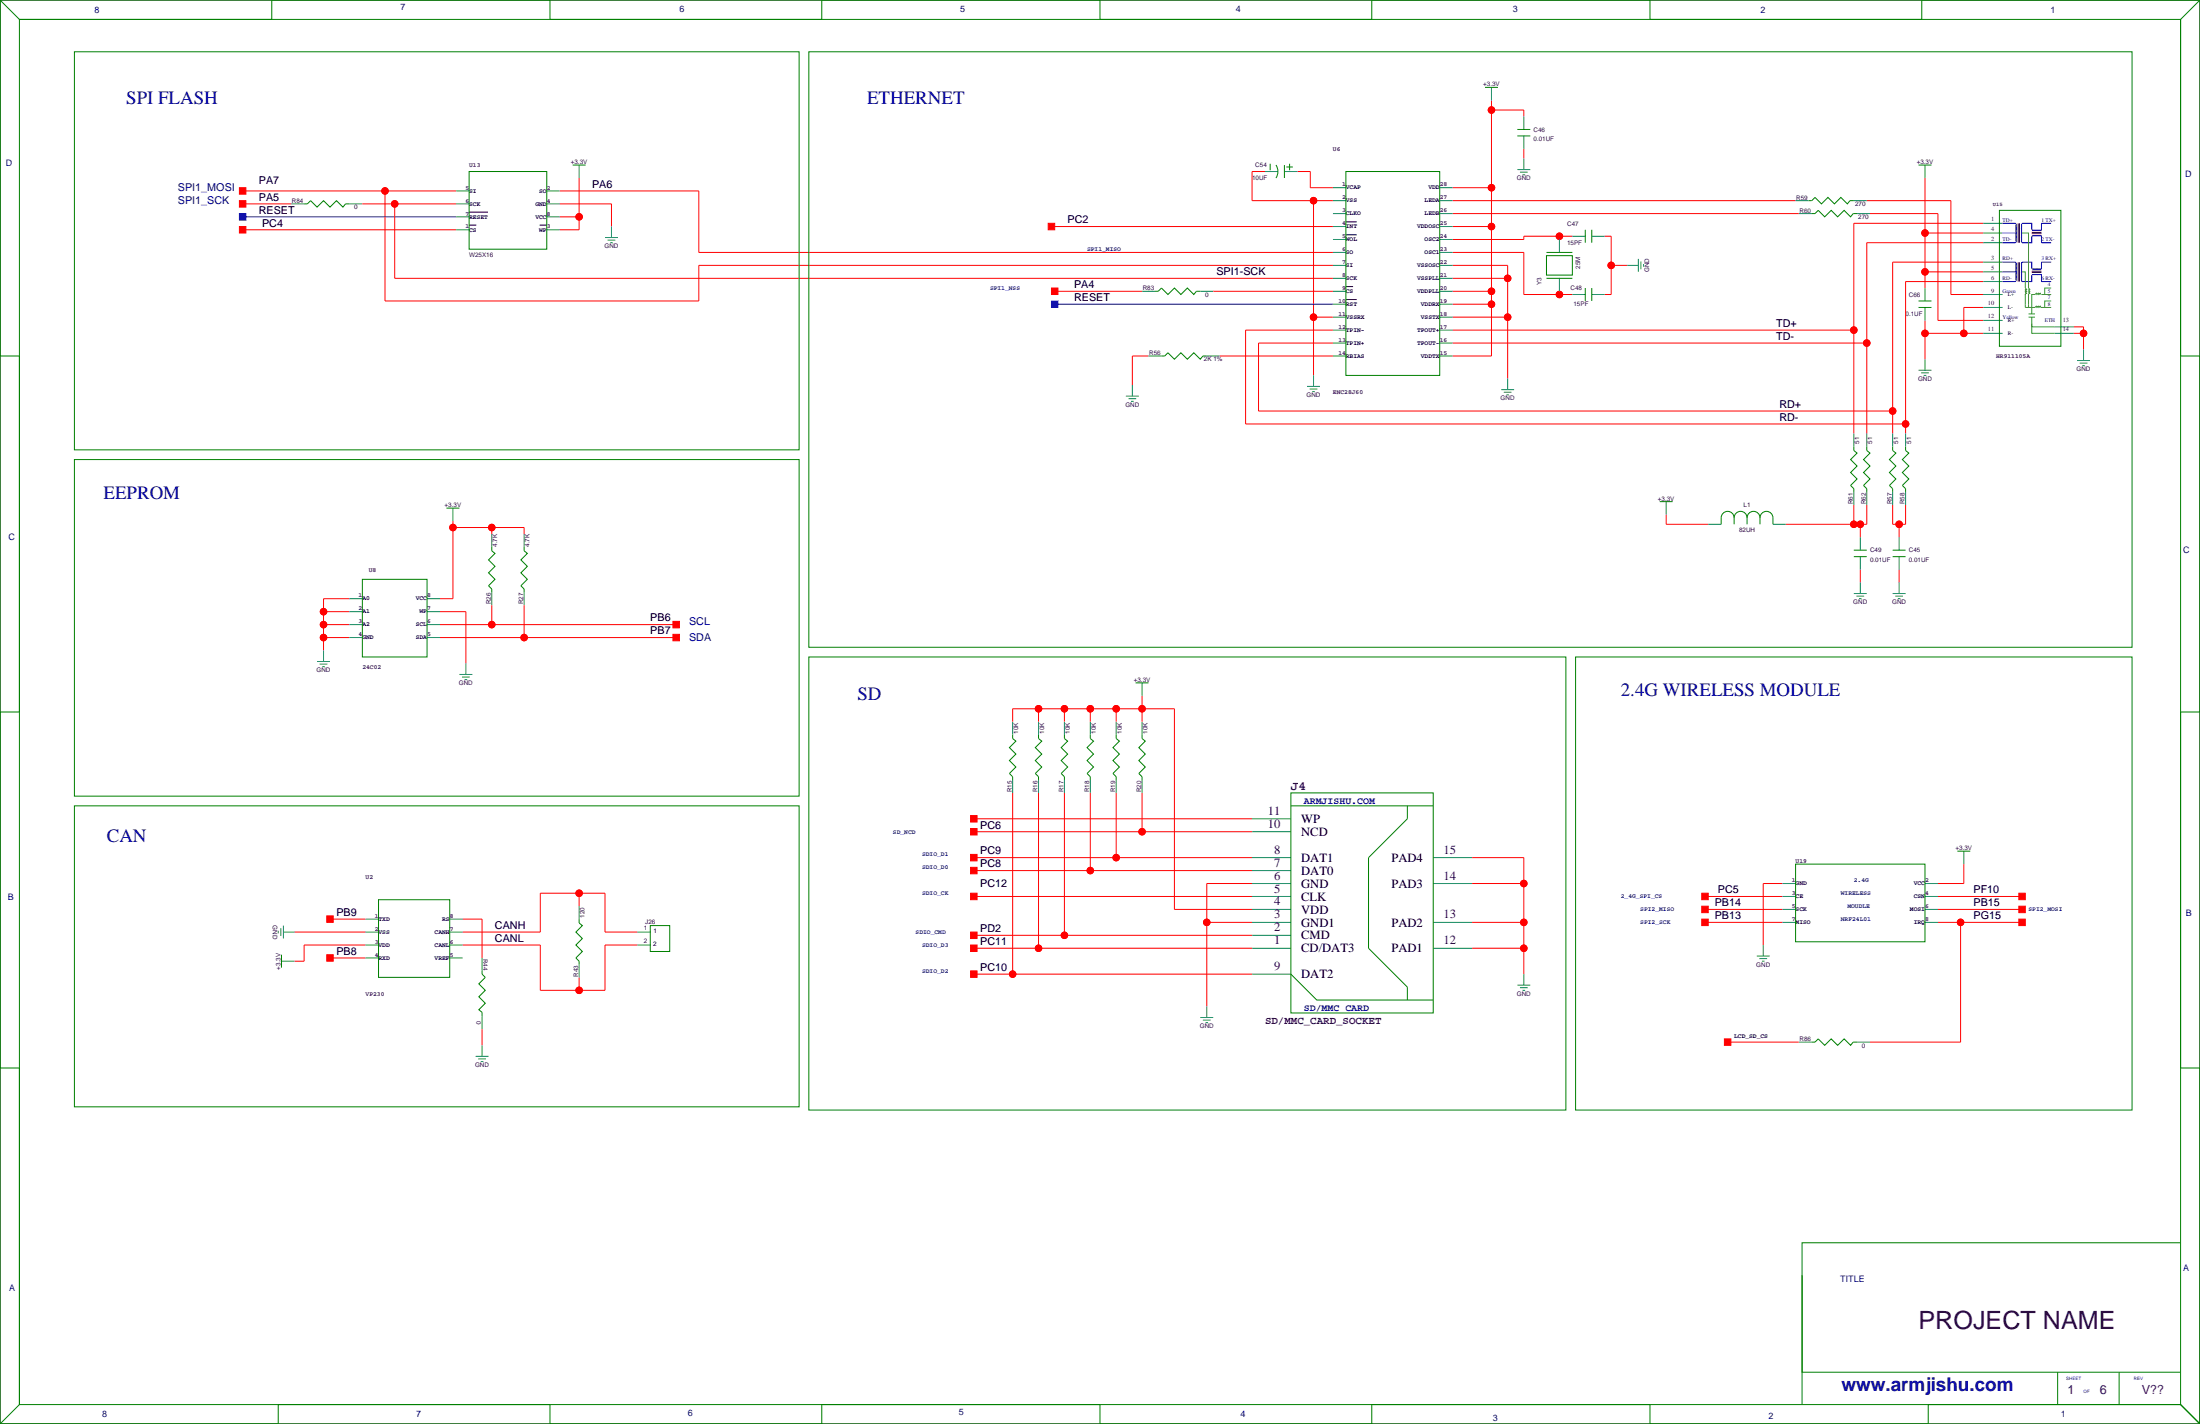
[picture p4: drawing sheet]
<svg xmlns="http://www.w3.org/2000/svg" width="864mm" height="559mm" viewBox="0 0 864 559" stroke-linecap="round" stroke-linejoin="round" font-family="sans-serif">
<path d="M0 0h863.6v558.8h-863.6zM184.1 83.3h7.5M184.1 88.3h2.9M211.8 88.3h2.9M528.3 92.1h4.3M528.3 87.1h4.3M528.3 117.5h4.3M528.3 112.5h2.8" fill="none" stroke="#000" stroke-width=".39"/>
<g fill="none" stroke="#008080" stroke-width=".39">
<path d="M585.5 34.3v5.1M598.2 45.7v5.1M598.2 53.3v5.1M179.1 74.9h5M214.6 74.9h5.1M227.3 64.8v5.1M496.6 67.3h5M504.2 67.3h5.1M523.2 78.7h5.1M523.2 73.7h5.1M565.1 78.7h5.1M565.1 73.7h5.1"/>
<path d="M595.6 66.5h5.1M596.6 67.6h3.1M597.7 68.6h1M598.2 62.2v4.3M704.8 78.7h5.1M727.7 78.7h5.1M755.6 64.8v5.1M114.3 80h5.1M137.2 80h5M179.1 80h5M179.1 85.1h5M179.1 90.2h5"/>
<path d="M214.6 80h5.1M214.6 85.1h5.1M214.6 90.2h5.1M237.5 93.2h5.1M238.5 94.2h3.1M239.5 95.2h1M240 88.9v4.3M523.2 99.1h5.1M523.2 94h5.1M523.2 88.9h5.1M523.2 83.8h5.1M565.1 99.1h5.1"/>
<path d="M565.1 94h5.1M565.1 88.9h5.1M565.1 83.8h5.1M612.1 94v5.1M617.2 92.7h5.1M624.8 92.7h5.1M706.1 83.8h5.1M729 83.8h5.1M778.5 95.2h7.6M778.5 87.6h7.6M778.5 91.4h7.6M448.3 114.3h5.1"/>
<path d="M471.2 114.3h5M523.2 104.1h5.1M523.2 114.3h5.1M523.2 119.4h5.1M523.2 109.2h5.1M565.1 104.1h5.1M565.1 114.3h5.1M565.1 119.4h5.1M565.1 109.2h5.1M612.1 109.2v5.1M617.2 115.6h5.1M624.8 115.6h5.1"/>
<path d="M638.8 104.1h4.3M643.1 101.6v5.1M644.1 102.6v3.1M645.2 103.6v1M755.6 113v5.1M778.5 115.6h7.6M778.5 102.9h7.6M778.5 106.7h7.6M778.5 110.5h7.6M450.8 139.7h5.1M473.7 139.7h5.1M523.2 139.7h5.1"/>
<path d="M523.2 134.6h5.1M523.2 129.5h5.1M523.2 124.5h5.1M565.1 139.7h5.1M565.1 134.6h5.1M565.1 129.5h5.1M565.1 124.5h5.1M755.6 120.6v5.1M778.5 120.6h7.6M778.5 130.8h7.6M778.5 125.7h7.6M806.4 130.8h7.7"/>
<path d="M806.4 128.3h7.7M817.9 137.2v4.3M442 155.4h5M443 156.5h3M444 157.5h1M444.5 151.1v4.3M513.1 151.6h5.1M514.1 152.7h3M515.1 153.7h1M515.6 147.3v4.3M589.3 152.9h5.1M590.3 153.9h3"/>
<path d="M591.3 154.9h1M591.8 148.6v4.3M753.1 145.3h5.1M754.1 146.3h3.1M755.1 147.3h1.1M755.6 141v4.3M815.3 141.5h5.1M816.4 142.5h3M817.4 143.5h1M727.7 170.2v5.1M732.8 170.2v5.1M742.9 170.2v5.1"/>
<path d="M748 170.2v5.1M177.8 199.4v5.1M654 196.8v5.1M727.7 193v5.1M732.8 193v5.1M742.9 193v5.1M748 193v5.1M193 209.6v5M205.7 209.6v5M670.6 205.7h5M696 205.7h5M730.2 210.8v5.1"/>
<path d="M730.2 218.4v5.1M745.5 210.8v5.1M745.5 218.4v5.1M137.2 234.9h5M167.6 234.9h5.1M193 232.4v5.1M205.7 232.4v5.1M727.7 232.9h5.1M728.7 233.9h3.1M729.7 234.9h1.1M730.2 228.6v4.3M742.9 232.9h5.1"/>
<path d="M744 233.9h3M745 234.9h1M745.5 228.6v4.3M124.5 259.6h5M127 255.3v4.3M137.2 240h5M137.2 245.1h5M137.2 250.2h5M167.6 240h5.1M167.6 245.1h5.1M167.6 250.2h5.1M125.5 260.6h3"/>
<path d="M126.5 261.6h1M180.3 264.7h5.1M181.4 265.7h3M182.4 266.7h1M182.9 260.3v4.4M448.3 268v5M397.5 283.2v5.1M407.7 283.2v5.1M417.8 283.2v5.1M428 283.2v5.1M438.1 283.2v5.1M448.3 283.2v5.1"/>
<path d="M397.5 306.1v5M407.7 306.1v5M417.8 306.1v5M428 306.1v5M438.1 306.1v5M448.3 306.1v5M491.5 321.3h15.2M491.5 326.4h15.2M491.5 336.5h15.2M562.6 336.5h15.2M770.9 334v5.1M227.3 355.6v5.1"/>
<path d="M491.5 341.6h15.2M491.5 346.7h15.2M491.5 351.8h15.2M491.5 356.9h15.2M562.6 346.7h15.2M699.8 346.7h5M699.8 351.8h5M699.8 356.9h5M755.6 346.7h5.1M755.6 351.8h5.1M755.6 356.9h5.1M109.2 365.3v1"/>
<path d="M110.2 364.2v3.1M110.5 377.2h5.1M111.3 365.8h4.3M111.3 363.2v5.1M143.5 365.8h5.1M143.5 375.9h5.1M143.5 370.8h5.1M143.5 360.7h5.1M176.5 365.8h5.1M176.5 375.9h5.1M176.5 370.8h5.1M176.5 360.7h5.1"/>
<path d="M189.2 375.9v5.1M227.3 378.5v5M250.2 365.8h5.1M250.2 370.8h5.1M491.5 361.9h15.2M491.5 367h15.2M491.5 372.1h15.2M562.6 361.9h15.2M562.6 372.1h15.2M689.6 375.2h5.1M690.6 376.2h3.1M691.6 377.2h1.1"/>
<path d="M692.1 370.8v4.4M699.8 361.9h5M755.6 361.9h5.1M189.2 398.8v5.1M471.2 399.3h5M473.7 395v4.3M491.5 382.3h15.2M595.6 386.6h5.1M596.6 387.6h3.1M597.7 388.6h1M598.2 382.3v4.3M186.7 414.5h5.1"/>
<path d="M187.7 415.5h3.1M188.7 416.6h1M189.2 410.2v4.3M472.2 400.3h3M473.2 401.3h1M706.1 408.9h5.1M729 408.9h5.1"/>
</g>
<g fill="none" stroke="#008000" stroke-width=".39">
<path d="M0 0h863.6v558.8h-863.6zM7.6 7.6h848.4v543.6h-848.4zM29.2 20.3h284.5v156.2h-284.5zM317.5 20.3h519.4v233.7h-519.4zM582.9 34.3h5.1M595.6 50.8h5.1M595.6 53.3h5.1M184.1 67.3h30.5v30.5h-30.5zM224.8 64.8h5.1M498.6 64.3v2.5M500.9 64.8a4.6 4.6 0 0 1 0 5.1M504.2 64.8v5.1"/>
<path d="M505 65.5h2.5M506.2 64.3v2.5M528.3 67.3h36.8v80h-36.8zM709.9 78.7h1.3l1.3-1.2 2.5 2.5 2.5-2.5 2.6 2.5 2.5-2.5 2.6 2.5 1-1.3h1.5M753.1 64.8h5.1M119.4 80h1.2l1.3-1.3 2.6 2.6 2.5-2.6 2.5 2.6 2.6-2.6 2.5 2.6 1-1.3h1.6M607.1 99.1h10.1M622.3 90.2v5M624.8 90.2v5M711.2 83.8h1.3l1.2-1.2 2.6 2.5 2.5-2.5 2.6 2.5 2.5-2.5 2.5 2.5 1.1-1.3h1.5M784.9 82.6h24.1v53.3h-24.1zM453.4 114.3h1.3l1.2-1.3 2.6 2.6 2.5-2.6 2.5 2.6 2.6-2.6 2.5 2.6 1-1.3h1.6"/>
<path d="M607.1 100.3h10.1v7.6h-10.1zM607.1 109.2h10.1M622.3 113v5.1M624.8 113v5.1M753.1 118.1h5.1M455.9 139.7h1.3l1.3-1.3 2.5 2.6 2.5-2.6 2.6 2.6 2.5-2.6 2.6 2.6 1-1.3h1.5M753.1 120.6h5.1M727.7 175.3v1.5l1.3 1-2.6 2.5 2.6 2.6-2.6 2.5 2.6 2.6-2.6 2.5 1.3 1.3v1.2M732.8 175.3v1.5l1.3 1-2.6 2.5 2.6 2.6-2.6 2.5 2.6 2.6-2.6 2.5 1.3 1.3v1.2M742.9 175.3v1.5l1.3 1-2.5 2.5 2.5 2.6-2.5 2.5 2.5 2.6-2.5 2.5 1.2 1.3v1.2M748 175.3v1.5l1.3 1-2.5 2.5 2.5 2.6-2.5 2.5 2.5 2.6-2.5 2.5 1.2 1.3v1.2M29.2 180.3h284.5v132.1h-284.5z"/>
<path d="M175.3 199.4h5M651.5 196.8h5.1M193 214.6v1.6l1.3 1-2.5 2.5 2.5 2.5-2.5 2.6 2.5 2.5-2.5 2.6 1.2 1.2v1.3M205.7 214.6v1.6l1.3 1-2.5 2.5 2.5 2.5-2.5 2.6 2.5 2.5-2.5 2.6 1.2 1.2v1.3M680.7 203.2a2.54 2.54 0 0 1 2.6-2.5 2.54 2.54 0 0 1 2.5 2.5M680.7 203.2a2.54 2.54 0 0 0-2.5-2.5 2.54 2.54 0 0 0-2.6 2.5v2.5M680.7 203.2v2.5M685.8 203.2a2.54 2.54 0 0 1 2.5-2.5 2.54 2.54 0 0 1 2.6 2.5M685.8 203.2v2.5M690.9 203.2a2.54 2.54 0 0 1 2.5-2.5 2.54 2.54 0 0 1 2.6 2.5v2.5M690.9 203.2v2.5M727.7 215.9h5.1"/>
<path d="M727.7 218.4h5.1M742.9 215.9h5.1M742.9 218.4h5.1M142.2 227.3h25.4v30.5h-25.4zM317.5 257.8h297.2v177.8h-297.2zM618.5 257.8h218.4v177.8h-218.4zM445.8 268h5M397.5 288.3v1.5l1.3 1-2.6 2.6 2.6 2.5-2.6 2.5 2.6 2.6-2.6 2.5 1.3 1.3v1.3M407.7 288.3v1.5l1.2 1-2.5 2.6 2.5 2.5-2.5 2.5 2.5 2.6-2.5 2.5 1.3 1.3v1.3M417.8 288.3v1.5l1.3 1-2.5 2.6 2.5 2.5-2.5 2.5 2.5 2.6-2.5 2.5 1.2 1.3v1.3M428 288.3v1.5l1.3 1-2.6 2.6 2.6 2.5-2.6 2.5 2.6 2.6-2.6 2.5 1.3 1.3v1.3M438.1 288.3v1.5l1.3 1-2.5 2.6 2.5 2.5-2.5 2.5 2.5 2.6-2.5 2.5 1.2 1.3v1.3"/>
<path d="M448.3 288.3v1.5l1.3 1-2.6 2.6 2.6 2.5-2.6 2.5 2.6 2.6-2.6 2.5 1.3 1.3v1.3M29.2 316.2h284.5v118.1h-284.5zM506.7 311.1h55.9v86.4h-55.9zM506.7 316.2h55.9M552.4 316.2v5.1l-15.2 15.2v35.6l15.2 15.2v5.1M704.8 339.1h50.8v30.5h-50.8zM768.3 334h5.1M148.6 353.1h27.9v30.4h-27.9zM110.5 374.6v5.1M227.3 360.7v1.5l1.3 1-2.5 2.6 2.5 2.5-2.5 2.5 2.5 2.6-2.5 2.5 1.2 1.3v1.3M255.3 363.2h7.6v10.2h-7.6zM189.2 381v1.3l1.3 1.2-2.5 2.6 2.5 2.5-2.5 2.6 2.5 2.5-2.5 2.5 1.2 1.1v1.5"/>
<path d="M506.7 382.3l10.2 10.1h45.7M711.2 408.9h1.3l1.2-1.2 2.6 2.5 2.5-2.5 2.6 2.5 2.5-2.5 2.5 2.5 1.1-1.3h1.5M856 487.7h-148.6v50.8h148.6M707.4 500.4v50.8M807.7 538.5v12.7M831.8 538.5v12.7M856 551.2l7.6 7.6v-139.7h-7.6v-139.7h7.6v-139.7h-7.6v-132.1l7.6-7.6h-109.2v7.6h-106.7v-7.6h-109.2v7.6h-106.7v-7.6h-109.2v7.6h-106.7v-7.6h-109.2v7.6h-99.1l-7.6-7.6v139.7h7.6v139.7h-7.6v139.7h7.6v132.1l-7.6 7.6h109.2v-7.6h106.7v7.6h106.7v-7.6h109.2v7.6h106.7v-7.6h109.2v7.6h109.2v-7.6h99.1l7.6 7.6"/>
</g>
<g fill="none" stroke="#f00" stroke-width=".39">
<path d="M585.5 39.4v100.3h-15.3M585.5 43.2h12.7v2.5M598.2 58.4v3.8M95.2 74.9h83.9M151.1 74.9v43.2h123.2v-14h248.9M219.7 74.9h54.6v24.2h248.9M227.3 69.9v20.3h-7.6M496.6 67.3h-5.1v11.4h31.7M509.3 67.3h5v6.4h8.9M515.6 78.7v68.6M570.2 78.7h134.6M570.2 73.7h15.3"/>
<path d="M732.8 78.7h33v36.9h12.7M755.6 69.9v43.1M95.2 90.2h83.9M95.2 80h19.1M142.2 80h36.9M154.9 80v29.2h368.3M219.7 85.1h7.6M219.7 80h20.3v8.9M412.7 88.9h110.5M570.2 99.1h28v16.5h19M570.2 88.9h15.3M570.2 83.8h135.9"/>
<path d="M612.1 92.7v1.3M617.2 92.7h-19v1.3h-28M629.9 92.7h2.6v22.9h-2.6M734.1 83.8h26.6v41.9h17.8M755.6 91.4h22.9M778.5 87.6h-50.8v82.6M778.5 95.2h-45.7v75M414 114.3h34.3M476.2 114.3h47M570.2 114.3h15.3M570.2 109.2h21.6M570.2 104.1h21.6v44.5"/>
<path d="M570.2 119.4h15.3M612.1 114.3v1.3M632.5 104.1h6.3M755.6 106.7h22.9M778.5 110.5h-30.5v59.7M778.5 102.9h-35.6v67.3M450.8 139.7h-6.3v11.4M478.8 139.7h44.4M515.6 124.5h7.6M523.2 129.5h-34.3v36.9h259.1M523.2 134.6h-29.2v26.7h248.9M570.2 124.5h21.6"/>
<path d="M570.2 129.5h157.5M570.2 134.6h162.6M755.6 130.8h22.9M755.6 125.7v15.3M778.5 120.6h-7.6v10.2M814.1 130.8h3.8M814.1 128.3h3.8v8.9M727.7 198.1v7.6M732.8 198.1v7.6h-31.8M742.9 198.1v7.6h5.1v-7.6M177.8 204.5v30.4h-5.1M177.8 207h27.9v2.6"/>
<path d="M193 207v2.6M654 201.9v3.8h16.6M730.2 205.7v5.1M745.5 205.7v5.1M137.2 234.9h-10.2v20.4M193 237.5v7.6M205.7 237.5v12.7M730.2 223.5v5.1M745.5 223.5v5.1M127 245.1h10.2M127 240h10.2M127 250.2h10.2"/>
<path d="M172.7 245.1h92.7M172.7 240h10.2v20.3M172.7 250.2h92.7M407.7 278.1v5.1M417.8 278.1v5.1M428 278.1v5.1M438.1 278.1v5.1M448.3 273v10.2M397.5 283.2v-5.1h63.5v78.8h30.5M397.5 311.1v71.2M407.7 311.1v61M417.8 311.1v55.9"/>
<path d="M428 311.1v30.5M438.1 311.1v25.4M448.3 311.1v15.3M382.3 336.5h109.2M382.3 326.4h109.2M382.3 321.3h109.2M577.8 336.5h20.4v45.8M770.9 339.1v7.6h-10.2M227.3 350.5v5.1M382.3 351.8h109.2M382.3 341.6h109.2M491.5 346.7h-17.8v48.3"/>
<path d="M577.8 346.7h20.4M669.3 356.9h30.5M669.3 351.8h30.5M699.8 346.7h-7.7v24.1M760.7 356.9h33M760.7 351.8h33M115.6 365.8h27.9M129.5 360.7h14M129.5 375.9h14M143.5 370.8h-24.1v6.4h-3.8M181.6 365.8h30.5v-15.3h25.4v15.3h12.7M181.6 370.8h30.5v17.8h25.4v-17.8h12.7"/>
<path d="M181.6 360.7h7.6v15.2M382.3 372.1h109.2M382.3 367h109.2M473.7 361.9h17.8M577.8 361.9h20.4M577.8 372.1h20.4M669.3 361.9h30.5M760.7 361.9h33M769.6 361.9v47h-35.5M227.3 383.5v5.1M382.3 382.3h109.2M189.2 403.9v6.3"/>
<path d="M678.2 408.9h27.9"/>
<circle cx="585.5" cy="43.2" r="1.27"/>
<circle cx="151.1" cy="74.9" r="1.27"/>
<circle cx="515.6" cy="78.7" r="1.27"/>
<circle cx="585.5" cy="73.7" r="1.27"/>
<circle cx="154.9" cy="80" r="1.27"/>
<circle cx="227.3" cy="85.1" r="1.27"/>
<circle cx="585.5" cy="88.9" r="1.27"/>
<circle cx="612.1" cy="92.7" r="1.27"/>
<circle cx="755.6" cy="91.4" r="1.27"/>
<circle cx="585.5" cy="114.3" r="1.27"/>
<circle cx="585.5" cy="119.4" r="1.27"/>
<circle cx="591.8" cy="109.2" r="1.27"/>
<circle cx="612.1" cy="115.6" r="1.27"/>
<circle cx="632.5" cy="104.1" r="1.27"/>
<circle cx="755.6" cy="106.7" r="1.27"/>
<circle cx="515.6" cy="124.5" r="1.27"/>
<circle cx="591.8" cy="124.5" r="1.27"/>
<circle cx="727.7" cy="129.5" r="1.27"/>
<circle cx="732.8" cy="134.6" r="1.27"/>
<circle cx="755.6" cy="130.8" r="1.27"/>
<circle cx="770.9" cy="130.8" r="1.27"/>
<circle cx="817.9" cy="130.8" r="1.27"/>
<circle cx="742.9" cy="161.3" r="1.27"/>
<circle cx="748" cy="166.4" r="1.27"/>
<circle cx="177.8" cy="207" r="1.27"/>
<circle cx="193" cy="207" r="1.27"/>
<circle cx="727.7" cy="205.7" r="1.27"/>
<circle cx="730.2" cy="205.7" r="1.27"/>
<circle cx="745.5" cy="205.7" r="1.27"/>
<circle cx="127" cy="240" r="1.27"/>
<circle cx="127" cy="250.2" r="1.27"/>
<circle cx="127" cy="245.1" r="1.27"/>
<circle cx="193" cy="245.1" r="1.27"/>
<circle cx="205.7" cy="250.2" r="1.27"/>
<circle cx="407.7" cy="278.1" r="1.27"/>
<circle cx="417.8" cy="278.1" r="1.27"/>
<circle cx="428" cy="278.1" r="1.27"/>
<circle cx="438.1" cy="278.1" r="1.27"/>
<circle cx="448.3" cy="278.1" r="1.27"/>
<circle cx="438.1" cy="336.5" r="1.27"/>
<circle cx="448.3" cy="326.4" r="1.27"/>
<circle cx="227.3" cy="350.5" r="1.27"/>
<circle cx="428" cy="341.6" r="1.27"/>
<circle cx="598.2" cy="346.7" r="1.27"/>
<circle cx="407.7" cy="372.1" r="1.27"/>
<circle cx="417.8" cy="367" r="1.27"/>
<circle cx="473.7" cy="361.9" r="1.27"/>
<circle cx="598.2" cy="372.1" r="1.27"/>
<circle cx="598.2" cy="361.9" r="1.27"/>
<circle cx="769.6" cy="361.9" r="1.27"/>
<circle cx="227.3" cy="388.6" r="1.27"/>
<circle cx="397.5" cy="382.3" r="1.27"/>
</g>
<g fill="#f00" stroke="#f00" stroke-width=".39">
<path d="M412.7 113h2.6v2.6h-2.6z" fill-rule="evenodd"/>
<path d="M381 381h2.5v2.5h-2.5z" fill-rule="evenodd"/>
<path d="M381 335.3h2.5v2.5h-2.5z" fill-rule="evenodd"/>
<path d="M381 350.5h2.5v2.6h-2.5z" fill-rule="evenodd"/>
<path d="M381 370.8h2.5v2.6h-2.5z" fill-rule="evenodd"/>
<path d="M381 340.4h2.5v2.5h-2.5z" fill-rule="evenodd"/>
<path d="M668 360.7h2.6v2.5h-2.6z" fill-rule="evenodd"/>
<path d="M668 355.6h2.6v2.5h-2.6z" fill-rule="evenodd"/>
<path d="M128.3 359.4h2.5v2.5h-2.5z" fill-rule="evenodd"/>
<path d="M128.3 374.6h2.5v2.6h-2.5z" fill-rule="evenodd"/>
<path d="M264.2 248.9h2.5v2.6h-2.5z" fill-rule="evenodd"/>
<path d="M264.2 243.8h2.5v2.6h-2.5z" fill-rule="evenodd"/>
<path d="M668 350.5h2.6v2.6h-2.6z" fill-rule="evenodd"/>
<path d="M381 365.8h2.5v2.5h-2.5z" fill-rule="evenodd"/>
<path d="M94 78.7h2.5v2.6h-2.5z" fill-rule="evenodd"/>
<path d="M94 88.9h2.5v2.5h-2.5z" fill-rule="evenodd"/>
<path d="M676.9 407.7h2.5v2.5h-2.5z" fill-rule="evenodd"/>
<path d="M381 325.1h2.5v2.6h-2.5z" fill-rule="evenodd"/>
<path d="M381 320h2.5v2.6h-2.5z" fill-rule="evenodd"/>
<path d="M792.5 360.7h2.5v2.5h-2.5z" fill-rule="evenodd"/>
<path d="M792.5 355.6h2.5v2.5h-2.5z" fill-rule="evenodd"/>
<path d="M792.5 350.5h2.5v2.6h-2.5z" fill-rule="evenodd"/>
<path d="M94 73.7h2.5v2.5h-2.5z" fill-rule="evenodd"/>
<path d="M411.5 87.6h2.5v2.6h-2.5z" fill-rule="evenodd"/>
<circle cx="817.9" cy="130.8" r="1.27"/>
<circle cx="755.6" cy="91.4" r="1.27"/>
<circle cx="755.6" cy="106.7" r="1.27"/>
<circle cx="473.7" cy="361.9" r="1.27"/>
<circle cx="448.3" cy="278.1" r="1.27"/>
<circle cx="438.1" cy="278.1" r="1.27"/>
<circle cx="428" cy="278.1" r="1.27"/>
<circle cx="407.7" cy="278.1" r="1.27"/>
<circle cx="417.8" cy="278.1" r="1.27"/>
<circle cx="397.5" cy="382.3" r="1.27"/>
<circle cx="438.1" cy="336.5" r="1.27"/>
<circle cx="407.7" cy="372.1" r="1.27"/>
<circle cx="428" cy="341.6" r="1.27"/>
<circle cx="598.2" cy="372.1" r="1.27"/>
<circle cx="598.2" cy="346.7" r="1.27"/>
<circle cx="598.2" cy="361.9" r="1.27"/>
<circle cx="727.7" cy="205.7" r="1.27"/>
<circle cx="730.2" cy="205.7" r="1.27"/>
<circle cx="591.8" cy="109.2" r="1.27"/>
<circle cx="591.8" cy="124.5" r="1.27"/>
<circle cx="632.5" cy="104.1" r="1.27"/>
<circle cx="745.5" cy="205.7" r="1.27"/>
<circle cx="515.6" cy="124.5" r="1.27"/>
<circle cx="515.6" cy="78.7" r="1.27"/>
<circle cx="227.3" cy="350.5" r="1.27"/>
<circle cx="227.3" cy="388.6" r="1.27"/>
<circle cx="227.3" cy="85.1" r="1.27"/>
<circle cx="177.8" cy="207" r="1.27"/>
<circle cx="193" cy="207" r="1.27"/>
<circle cx="127" cy="240" r="1.27"/>
<circle cx="127" cy="245.1" r="1.27"/>
<circle cx="127" cy="250.2" r="1.27"/>
<circle cx="585.5" cy="114.3" r="1.27"/>
<circle cx="585.5" cy="119.4" r="1.27"/>
<circle cx="585.5" cy="88.9" r="1.27"/>
<circle cx="585.5" cy="43.2" r="1.27"/>
<circle cx="585.5" cy="73.7" r="1.27"/>
<circle cx="205.7" cy="250.2" r="1.27"/>
<circle cx="193" cy="245.1" r="1.27"/>
<circle cx="727.7" cy="129.5" r="1.27"/>
<circle cx="742.9" cy="161.3" r="1.27"/>
<circle cx="748" cy="166.4" r="1.27"/>
<circle cx="732.8" cy="134.6" r="1.27"/>
<circle cx="755.6" cy="130.8" r="1.27"/>
<circle cx="770.9" cy="130.8" r="1.27"/>
<circle cx="612.1" cy="92.7" r="1.27"/>
<circle cx="612.1" cy="115.6" r="1.27"/>
<circle cx="417.8" cy="367" r="1.27"/>
<circle cx="448.3" cy="326.4" r="1.27"/>
<circle cx="769.6" cy="361.9" r="1.27"/>
<circle cx="151.1" cy="74.9" r="1.27"/>
<circle cx="154.9" cy="80" r="1.27"/>
</g>
<path d="M95.2 85.1h83.9M786.1 87.6h5.1l.3 .5-.3 .3 .3 .2-.3 .3 .3 .3-.3 .2 .3 .3-.3 .7 .3 .3-.3 .2 .3 .3-.3 .2M786.1 91.4h5.1M791.2 91.4l.3 .3-.3 .2 .3 .3-.3 .3 .3 .2-.3 .3 .3 .2-.3 .3 .3 .2-.3 .3 .3 .2-.3 1h-5.1M805.2 87.6h-3.8v2.6l-.3 .2-.2-.2-.3 .2-.2-.2-.3 .2-.3-.2-.2 .2-.3-.2-.2 .2-.3-.2-.2 .2-1-.2v-2.6h-3.9l-.2 .5 .2 .3-.2 .2 .2 .3-.2 .3 .2 .2-.2 .3 .2 .2-.2 .3 .2 .2-.2 .3 .2 .2-.2 .3 .2 .2-.2 .3 .2 .2-.2 .3 .2 .3-.2 .2 .2 .3-.2 .2 .2 .3-.2 .2 .2 .3-.2 .2 .2 1h3.9v-2.5l.5-.2 .2 .2 .3-.2 .2 .2 .3-.2 .2 .2 .3-.2 .2 .2 .3-.2 .3 .2 .2-.2 .3 .2 .4-.2 .1 2.7h3.8M414 119.4h109.2M786.1 102.9h5.1l.3 .5-.3 .2 .3 .3-.3 .2 .3 .3-.3 .2 .3 .3-.3 .3 .3 .2-.3 .3 .3 .7-.3 .3M786.1 106.7h5.1M791.2 106.7l.3 .2-.3 .3 .3 .2-.3 .3 .3 .2-.3 .3 .3 .3-.3 .2 .3 .3-.3 .2 .3 .3-.3 1h-5.1M805.2 102.9h-3.8v2.5l-.3 .3-.2-.3-.3 .3-.2-.3-.3 .3-.3-.3-.2 .3-.3-.3-.2 .3-.3-.3-.2 .3-1-.3v-2.5h-3.9l-.2 .5 .2 .2-.2 .3 .2 .2-.2 .3 .2 .2-.2 .3 .2 .3-.2 .2 .2 .3-.2 .2 .2 .3-.2 .2 .2 .3-.2 .2 .2 .3-.2 .2 .2 .3-.2 .2 .2 .3-.2 .3 .2 .2-.2 .3 .2 .2-.2 .3 .2 1h3.9v-2.6l.5-.2 .2 .2 .3-.2 .2 .2 .3-.2 .2 .2 .3-.2 .2 .2 .3-.2 .3 .2 .2-.2 .3 .2 .4-.1 .1 2.7h3.8" fill="none" stroke="#00f" stroke-width=".39"/>
<g fill="#00f" stroke="#00f" stroke-width=".39">
<path d="M94 83.8h2.5v2.6h-2.5z" fill-rule="evenodd"/>
<path d="M412.7 118.1h2.6v2.5h-2.6z" fill-rule="evenodd"/>
</g>
<path d="M793.7 91.4h2.6v21.6l.5 .5-.5 .3 .5 .5-.5 .3 .5 .5-.5 .2v5.3M793.7 106.7h1.3v6.3l.5 .5-.5 .3 .5 .5-.5 .3 .5 .5-.5 .2v5.3h3.8l.5-.5 .3 .5 .5-.5 .3 .5 .5-.5 .2 .5h4.1M801.1 115.6l-.2-.5-.5 .5-.3-.5-.5 .5-.3-.5-.5 .5h-1.2v7.6M801.4 115.6h3.8M805.2 113h-2.6v2.6M805.2 118.1h-2.6v2.5M796.3 124.5h2.5M796.3 123.2h2.5M797.6 127v3.8h8.8M797.6 124.5v3.8h8.8" fill="none" stroke="#808000" stroke-width=".39"/>
<path d="M792.2 87.6v7.6M792.7 87.6v7.6M797.6 91.2h3.8M797.6 91.7h3.8M792.2 102.9v7.6M792.7 102.9v7.6M797.6 106.4h3.8M797.6 106.9h3.8" fill="none" stroke="#800000" stroke-width=".39"/>
<text font-size="9.9" fill="#400040" x="753.1" y="521.6">PROJECT NAME</text>
<g font-size="7.4" fill="#0000a0">
<text x="49.5" y="40.9">SPI FLASH</text>
<text x="340.4" y="40.9">ETHERNET</text>
<text x="40.6" y="195.8">EEPROM</text>
<text x="336.6" y="274.5">SD</text>
<text x="636.3" y="273.3">2.4G WIRELESS MODULE</text>
<text x="41.9" y="330.4">CAN</text>
</g>
<text font-size="7.4" fill="#000080" x="722.9" y="545.9">www.armjishu.com</text>
<g font-size="4.9" fill="#400040">
<text x="506.7" y="310.1">J4</text>
<text x="497.7" y="319.8">11</text>
<text x="497.7" y="324.8">10</text>
<text x="500.2" y="335">8</text>
<text x="566.7" y="335">15</text>
<text x="500.2" y="340.1">7</text>
<text x="500.2" y="345.2">6</text>
<text x="566.7" y="345.2">14</text>
<text x="500.2" y="350.2">5</text>
<text x="500.2" y="355.3">4</text>
<text x="500.2" y="360.4">3</text>
<text x="500.2" y="365.5">2</text>
<text x="566.7" y="360.4">13</text>
<text x="500.2" y="370.6">1</text>
<text x="566.7" y="370.6">12</text>
<text x="500.2" y="380.7">9</text>
<text x="811.5" y="547.2">1</text>
<text x="824.2" y="547.2">6</text>
<text x="840.7" y="547.2">V??</text>
</g>
<g font-size="4.9">
<text x="510.8" y="322.9">WP</text>
<text x="510.8" y="328">NCD</text>
<text x="510.8" y="338.2">DAT1</text>
<text x="546.2" y="338.2">PAD4</text>
<text x="510.8" y="343.3">DAT0</text>
<text x="510.8" y="348.3">GND</text>
<text x="510.8" y="353.4">CLK</text>
<text x="546.2" y="348.3">PAD3</text>
<text x="510.8" y="358.5">VDD</text>
<text x="510.8" y="363.6">GND1</text>
<text x="546.2" y="363.6">PAD2</text>
<text x="510.8" y="368.7">CMD</text>
<text x="510.8" y="373.7">CD/DAT3</text>
<text x="546.2" y="373.7">PAD1</text>
<text x="510.8" y="383.9">DAT2</text>
</g>
<g font-size="4.2" fill="#0000a0">
<text x="69.8" y="74.9">SPI1_MOSI</text>
<text x="69.8" y="80">SPI1_SCK</text>
<text x="270.5" y="245.1">SCL</text>
<text x="270.5" y="251.5">SDA</text>
</g>
<g font-size="4.2">
<text x="101.6" y="72.4">PA7</text>
<text x="232.4" y="73.7">PA6</text>
<text x="101.6" y="78.7">PA5</text>
<text x="101.6" y="83.8">RESET</text>
<text x="102.9" y="88.9">PC4</text>
<text x="419.1" y="87.6">PC2</text>
<text x="477.5" y="108">SPI1-SCK</text>
<text x="421.6" y="113">PA4</text>
<text x="421.6" y="118.1">RESET</text>
<text x="697.2" y="128.3">TD+</text>
<text x="697.2" y="133.4">TD-</text>
<text x="698.5" y="160">RD+</text>
<text x="698.5" y="165.1">RD-</text>
<text x="255.3" y="243.8">PB6</text>
<text x="255.3" y="248.9">PB7</text>
<text x="384.8" y="325.1">PC6</text>
<text x="384.8" y="335.3">PC9</text>
<text x="384.8" y="340.4">PC8</text>
<text x="384.8" y="348">PC12</text>
<text x="674.4" y="350.5">PC5</text>
<text x="774.7" y="350.5">PF10</text>
<text x="132.1" y="359.4">PB9</text>
<text x="673.1" y="355.6">PB14</text>
<text x="774.7" y="355.6">PB15</text>
<text x="194.3" y="364.5">CANH</text>
<text x="384.8" y="365.8">PD2</text>
<text x="673.1" y="360.7">PB13</text>
<text x="774.7" y="360.7">PG15</text>
<text x="194.3" y="369.6">CANL</text>
<text x="384.8" y="370.8">PC11</text>
<text x="132.1" y="374.7">PB8</text>
<text x="384.8" y="381">PC10</text>
</g>
<text font-size="4.2" fill="#400040" x="496.6" y="401.7">SD/MMC_CARD_SOCKET</text>
<g font-size="3.9" fill="#0000a0">
<text x="511.8" y="315.4">ARMJISHU.COM</text>
<text x="511.8" y="396.7">SD/MMC CARD</text>
</g>
<g font-size="3.5" fill="#0000a0">
<text x="37.1" y="5">8</text>
<text x="157.2" y="4">7</text>
<text x="266.7" y="4.8">6</text>
<text x="376.9" y="4.5">5</text>
<text x="485.1" y="4.5">4</text>
<text x="593.9" y="4.8">3</text>
<text x="691.1" y="5">2</text>
<text x="804.9" y="5">1</text>
<text x="2.3" y="65">D</text>
<text x="857.8" y="69.3">D</text>
<text x="3.3" y="212.1">C</text>
<text x="857" y="217.1">C</text>
<text x="3" y="353.3">B</text>
<text x="858" y="359.4">B</text>
<text x="722.4" y="502.9">TITLE</text>
<text x="857" y="498.6">A</text>
<text x="3.6" y="506.7">A</text>
<text x="40.1" y="556">8</text>
<text x="163.3" y="556.2">7</text>
<text x="270" y="555.7">6</text>
<text x="376.4" y="555.2">5</text>
<text x="486.9" y="556">4</text>
<text x="586" y="557.5">3</text>
<text x="694.2" y="556.7">2</text>
<text x="809" y="556">1</text>
</g>
<g font-size="2.5" fill="#400040">
<text x="582.2" y="33.9">+3.3V</text>
<text x="602" y="51.7">C46</text>
<text x="523.2" y="59.2">U6</text>
<text x="602" y="55.5">0.01UF</text>
<text x="184.1" y="65.5">U13</text>
<text x="224.1" y="64.4">+3.3V</text>
<text x="492.8" y="65.7">C54</text>
<text x="752.4" y="64.4">+3.3V</text>
<text x="491.5" y="70.7">10UF</text>
<text x="595.4" y="70.7">GND</text>
<text x="182.7" y="74.4">5</text>
<text x="214.6" y="74.4">2</text>
<text x="526.8" y="73.2">1</text>
<text x="565.2" y="73.2">28</text>
<text x="114.6" y="79.6">R84</text>
<text x="139" y="82.2">0</text>
<text x="182.7" y="79.5">6</text>
<text x="214.6" y="79.5">4</text>
<text x="526.8" y="83.3">3</text>
<text x="526.8" y="78.2">2</text>
<text x="565.2" y="83.3">26</text>
<text x="565.2" y="78.2">27</text>
<text x="705.1" y="78.4">R59</text>
<text x="706.4" y="83.4">R60</text>
<text x="728.2" y="80.9">270</text>
<text x="182.7" y="89.7">1</text>
<text x="182.7" y="84.6">7</text>
<text x="214.6" y="84.6">8</text>
<text x="214.6" y="89.7">3</text>
<text x="526.8" y="88.4">4</text>
<text x="565.2" y="88.4">25</text>
<text x="615.2" y="88.5">C47</text>
<text x="729.5" y="86">270</text>
<text x="781.6" y="86.9">1</text>
<text x="526.8" y="93.5">5</text>
<text x="565.2" y="93.5">24</text>
<text x="781.6" y="90.7">4</text>
<text x="781.6" y="94.5">2</text>
<text x="184.1" y="100.9">W25X16</text>
<text x="237.3" y="97.4">GND</text>
<text x="526.8" y="98.6">6</text>
<text x="565.2" y="98.6">23</text>
<text x="615.1" y="96.1">15PF</text>
<text x="526.8" y="103.6">7</text>
<text x="565.2" y="103.6">22</text>
<text x="620.3" y="105.4" transform="rotate(-90 620.3 105.4)">25M</text>
<text x="647.3" y="106.9" transform="rotate(-90 647.3 106.9)">GND</text>
<text x="781.6" y="102.1">3</text>
<text x="781.6" y="105.9">5</text>
<text x="448.6" y="113.9">R83</text>
<text x="526.8" y="113.8">9</text>
<text x="526.8" y="108.7">8</text>
<text x="565.2" y="113.8">20</text>
<text x="565.2" y="108.7">21</text>
<text x="605.1" y="111.8" transform="rotate(-90 605.1 111.8)">Y3</text>
<text x="616.5" y="113.9">C48</text>
<text x="781.6" y="109.7">6</text>
<text x="473" y="116.5">0</text>
<text x="525.4" y="118.9">10</text>
<text x="565.2" y="118.9">19</text>
<text x="749.3" y="116.5">C66</text>
<text x="780.4" y="119.9">10</text>
<text x="781.6" y="114.8">9</text>
<text x="525.4" y="124">11</text>
<text x="565.2" y="124">18</text>
<text x="617.7" y="120.3">15PF</text>
<text x="748" y="124.1">0.1UF</text>
<text x="780.4" y="125">12</text>
<text x="525.4" y="129">12</text>
<text x="565.2" y="129">17</text>
<text x="780.4" y="130">11</text>
<text x="809.8" y="126.2">13</text>
<text x="809.8" y="130">14</text>
<text x="525.4" y="134.1">13</text>
<text x="565.2" y="134.1">16</text>
<text x="451.1" y="139.3">R56</text>
<text x="472.6" y="141.9">2K 1%</text>
<text x="525.4" y="139.2">14</text>
<text x="565.2" y="139.2">15</text>
<text x="783.6" y="140.5">HR911105A</text>
<text x="752.9" y="149.5">GND</text>
<text x="815.1" y="145.7">GND</text>
<text x="512.9" y="155.8">GND</text>
<text x="523.2" y="154.4">ENC28J60</text>
<text x="441.8" y="159.6">GND</text>
<text x="589.1" y="157.1">GND</text>
<text x="729.9" y="174.1" transform="rotate(-90 729.9 174.1)">51</text>
<text x="734.9" y="174.1" transform="rotate(-90 734.9 174.1)">51</text>
<text x="745.1" y="174.1" transform="rotate(-90 745.1 174.1)">51</text>
<text x="750.2" y="174.1" transform="rotate(-90 750.2 174.1)">51</text>
<text x="650.8" y="196.5">+3.3V</text>
<text x="727.3" y="197.8" transform="rotate(-90 727.3 197.8)">R61</text>
<text x="732.4" y="197.8" transform="rotate(-90 732.4 197.8)">R62</text>
<text x="742.6" y="197.8" transform="rotate(-90 742.6 197.8)">R57</text>
<text x="747.6" y="197.8" transform="rotate(-90 747.6 197.8)">R58</text>
<text x="174.5" y="199">+3.3V</text>
<text x="684.4" y="199">L1</text>
<text x="682.6" y="208.7">82UH</text>
<text x="195.2" y="214.6" transform="rotate(-90 195.2 214.6)">4.7K</text>
<text x="207.9" y="214.6" transform="rotate(-90 207.9 214.6)">4.7K</text>
<text x="734.1" y="220.6">0.01UF</text>
<text x="734.1" y="216.8">C49</text>
<text x="749.3" y="216.8">C45</text>
<text x="749.3" y="220.6">0.01UF</text>
<text x="144.8" y="224.3">U8</text>
<text x="140.8" y="239.5">2</text>
<text x="140.8" y="234.4">1</text>
<text x="167.6" y="239.5">7</text>
<text x="167.6" y="234.4">8</text>
<text x="192.7" y="237.2" transform="rotate(-90 192.7 237.2)">R26</text>
<text x="205.4" y="237.2" transform="rotate(-90 205.4 237.2)">R27</text>
<text x="727.5" y="237.1">GND</text>
<text x="742.7" y="237.1">GND</text>
<text x="140.8" y="244.6">3</text>
<text x="167.6" y="244.6">6</text>
<text x="140.8" y="249.7">4</text>
<text x="167.6" y="249.7">5</text>
<text x="124.3" y="263.8">GND</text>
<text x="142.2" y="262.4">24C02</text>
<text x="180.1" y="268.9">GND</text>
<text x="445" y="267.6">+3.3V</text>
<text x="399.7" y="287.9" transform="rotate(-90 399.7 287.9)">10K</text>
<text x="409.8" y="287.9" transform="rotate(-90 409.8 287.9)">10K</text>
<text x="420" y="287.9" transform="rotate(-90 420 287.9)">10K</text>
<text x="430.1" y="287.9" transform="rotate(-90 430.1 287.9)">10K</text>
<text x="440.3" y="287.9" transform="rotate(-90 440.3 287.9)">10K</text>
<text x="450.5" y="287.9" transform="rotate(-90 450.5 287.9)">10K</text>
<text x="397.1" y="310.9" transform="rotate(-90 397.1 310.9)">R15</text>
<text x="407.3" y="310.9" transform="rotate(-90 407.3 310.9)">R16</text>
<text x="417.4" y="310.9" transform="rotate(-90 417.4 310.9)">R17</text>
<text x="427.6" y="310.9" transform="rotate(-90 427.6 310.9)">R18</text>
<text x="437.8" y="310.9" transform="rotate(-90 437.8 310.9)">R19</text>
<text x="447.9" y="310.9" transform="rotate(-90 447.9 310.9)">R20</text>
<text x="767.6" y="333.6">+3.3V</text>
<text x="704.9" y="338.6">U19</text>
<text x="143.5" y="344.9">U2</text>
<text x="703.4" y="346.2">1</text>
<text x="755.6" y="346.2">2</text>
<text x="703.4" y="351.3">3</text>
<text x="755.6" y="351.3">4</text>
<text x="703.4" y="356.4">5</text>
<text x="755.6" y="356.4">6</text>
<text x="107.1" y="363" transform="rotate(90 107.1 363)">GND</text>
<text x="147.1" y="365.3">2</text>
<text x="147.1" y="360.2">1</text>
<text x="176.5" y="365.3">7</text>
<text x="176.5" y="360.2">8</text>
<text x="229.5" y="360.2" transform="rotate(-90 229.5 360.2)">120</text>
<text x="252.7" y="365">1</text>
<text x="253.3" y="362.6">J26</text>
<text x="703.4" y="361.4">7</text>
<text x="755.6" y="361.4">8</text>
<text x="147.1" y="370.3">3</text>
<text x="176.5" y="370.3">6</text>
<text x="252.7" y="370.1">2</text>
<text x="147.1" y="375.4">4</text>
<text x="176.5" y="375.4">5</text>
<text x="189.6" y="376.2" transform="rotate(90 189.6 376.2)">R44</text>
<text x="110.1" y="380.5" transform="rotate(-90 110.1 380.5)">+3.3V</text>
<text x="226.9" y="383.3" transform="rotate(-90 226.9 383.3)">R43</text>
<text x="689.4" y="379.3">GND</text>
<text x="143.5" y="390.7">VP230</text>
<text x="595.4" y="390.8">GND</text>
<text x="187.1" y="400.6" transform="rotate(90 187.1 400.6)">0</text>
<text x="471" y="403.5">GND</text>
<text x="706.4" y="408.6">R86</text>
<text x="730.8" y="411.1">0</text>
<text x="186.5" y="418.7">GND</text>
</g>
<g font-size="2.5">
<text x="184.1" y="75.6">SI</text>
<text x="211.7" y="75.6">SO</text>
<text x="528.3" y="74.4">VCAP</text>
<text x="560.7" y="74.4">VDD</text>
<text x="184.1" y="80.7">SCK</text>
<text x="210.2" y="80.7">GND</text>
<text x="528.3" y="79.4">VSS</text>
<text x="559.2" y="79.4">LEDA</text>
<text x="184.1" y="85.8">RESET</text>
<text x="210.2" y="85.8">VCC</text>
<text x="528.3" y="89.6">INT</text>
<text x="528.3" y="84.5">CLKO</text>
<text x="556.3" y="89.6">VDDOSC</text>
<text x="559.2" y="84.5">LEDB</text>
<text x="184.1" y="90.9">CS</text>
<text x="211.7" y="90.9">WP</text>
<text x="528.3" y="94.7">WOL</text>
<text x="559.2" y="94.7">OSC2</text>
<text x="528.3" y="99.8">SO</text>
<text x="559.2" y="99.8">OSC1</text>
<text x="528.3" y="104.8">SI</text>
<text x="556.3" y="104.8">VSSOSC</text>
<text x="528.3" y="109.9">SCK</text>
<text x="556.3" y="109.9">VSSPLL</text>
<text x="528.3" y="115">CS</text>
<text x="556.3" y="115">VDDPLL</text>
<text x="528.3" y="125.2">VSSRX</text>
<text x="528.3" y="120.1">RST</text>
<text x="557.7" y="125.2">VSSTX</text>
<text x="557.7" y="120.1">VDDRX</text>
<text x="528.3" y="130.2">TPIN-</text>
<text x="556.3" y="130.2">TPOUT+</text>
<text x="528.3" y="135.3">TPIN+</text>
<text x="556.3" y="135.3">TPOUT-</text>
<text x="528.3" y="140.4">RBIAS</text>
<text x="557.7" y="140.4">VDDTX</text>
<text x="142.2" y="235.6">A0</text>
<text x="163.2" y="235.6">VCC</text>
<text x="142.2" y="240.7">A1</text>
<text x="142.2" y="245.8">A2</text>
<text x="163.2" y="245.8">SCL</text>
<text x="164.7" y="240.7">WP</text>
<text x="142.2" y="250.9">GND</text>
<text x="163.2" y="250.9">SDA</text>
<text x="704.9" y="347.4">GND</text>
<text x="751.2" y="347.4">VCC</text>
<text x="704.9" y="352.5">CE</text>
<text x="751.2" y="352.5">CSN</text>
<text x="704.9" y="357.6">SCK</text>
<text x="749.7" y="357.6">MOSI</text>
<text x="148.6" y="361.4">TXD</text>
<text x="173.6" y="361.4">RS</text>
<text x="704.9" y="362.6">MISO</text>
<text x="751.2" y="362.6">IRQ</text>
<text x="148.6" y="371.5">VDD</text>
<text x="148.6" y="366.5">VSS</text>
<text x="170.6" y="371.5">CANL</text>
<text x="170.6" y="366.5">CANH</text>
<text x="256.4" y="371.4">2</text>
<text x="256.5" y="366.3">1</text>
<text x="148.6" y="376.6">RXD</text>
<text x="170.6" y="376.6">VREF</text>
<text x="680.7" y="407.2">LCD_SD_CS</text>
</g>
<g font-size="2.5" fill="#0000a0">
<text x="426.7" y="98.6">SPI1_MISO</text>
<text x="388.6" y="113.8">SPI1_NSS</text>
<text x="350.5" y="327.2">SD_NCD</text>
<text x="361.9" y="341.1">SDIO_D0</text>
<text x="361.9" y="336">SDIO_D1</text>
<text x="727.7" y="346.2">2.4G</text>
<text x="361.9" y="351.3">SDIO_CK</text>
<text x="636.3" y="352.6">2_4G_SPI_CS</text>
<text x="722.6" y="351.3">WIRELESS</text>
<text x="643.9" y="357.6">SPI2_MISO</text>
<text x="725.2" y="356.4">MOUDLE</text>
<text x="796.3" y="357.6">SPI2_MOSI</text>
<text x="643.9" y="362.7">SPI2_SCK</text>
<text x="722.6" y="361.4">NRF24L01</text>
<text x="359.4" y="366.5">SDIO_CMD</text>
<text x="361.9" y="371.6">SDIO_D3</text>
<text x="361.9" y="381.8">SDIO_D2</text>
</g>
<text font-size="2.1" fill="#400040" x="782.3" y="80.8">U15</text>
<g font-size="2.1" fill="#000080">
<text x="786.1" y="87">TD+</text>
<text x="801.4" y="87">1 TX+</text>
<text x="786.1" y="94.6">TD-</text>
<text x="801.4" y="94.6">2 TX-</text>
<text x="786.1" y="102.2">RD+</text>
<text x="801.4" y="102.2">3 RX+</text>
<text x="786.1" y="109.8">RD-</text>
<text x="801.4" y="109.8">6 RX-</text>
<text x="803.9" y="112.4">4</text>
<text x="786.1" y="114.9">Green</text>
<text x="803.9" y="114.9">5</text>
<text x="803.9" y="117.4">7</text>
<text x="803.9" y="120">8</text>
<text x="786.1" y="125.1">Yellow</text>
<text x="802.6" y="126.3">ETH</text>
</g>
<g font-size="2.1">
<text x="788.2" y="116.3">L+</text>
<text x="788.2" y="121.4">L-</text>
<text x="788.2" y="131.5">R-</text>
<text x="788.2" y="126.4">R+</text>
</g>
<g font-size="1.8" fill="#0000a0">
<text x="811.1" y="541.7">SHEET</text>
<text x="837.7" y="541.7">REV</text>
<text x="817.9" y="546.7">OF</text>
</g>
<g font-size=".4" fill="#400040">
<text x="612" y="98.7" transform="rotate(90 612 98.7)">2</text>
<text x="612" y="108.9" transform="rotate(90 612 108.9)">1</text>
</g>
</svg>
